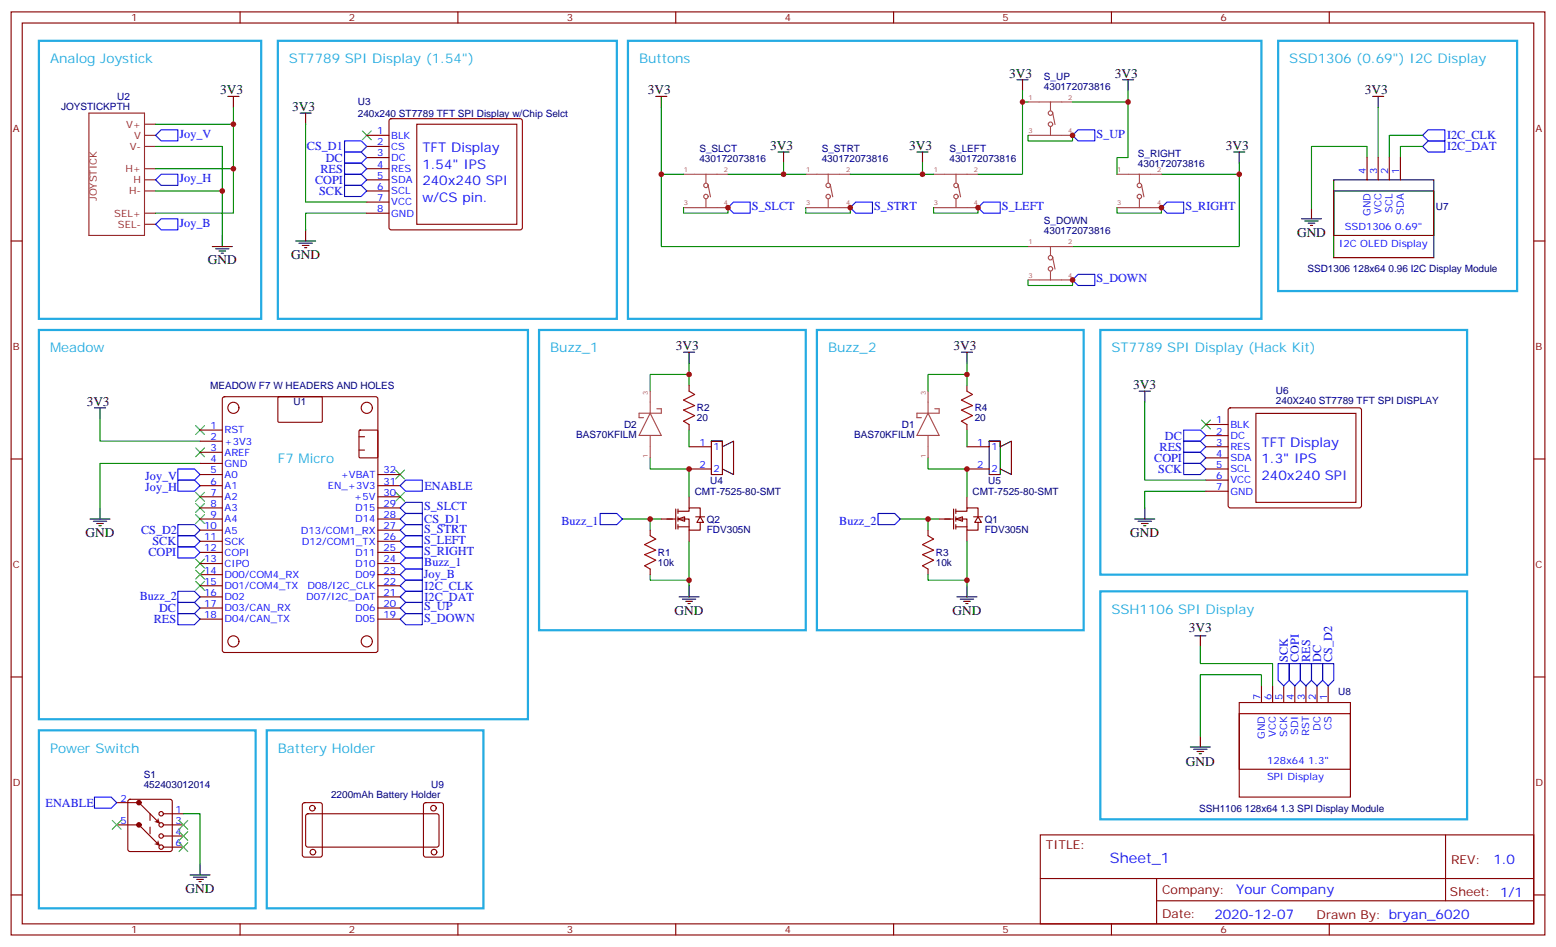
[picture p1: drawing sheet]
<svg xmlns="http://www.w3.org/2000/svg" width="494mm" height="300mm" viewBox="0 0 494 300" stroke-linecap="round" stroke-linejoin="round" font-family="sans-serif">
<g fill="none" stroke="#870000" stroke-width=".35">
<path d="M3.5 3.8h486.9v292.8h-486.9zM7.1 7.3h479.7v285.8h-479.7zM76.2 3.8v3.5M145.3 3.8v3.5M214.5 3.8v3.5M283.6 3.8v3.5M352.8 3.8v3.5M421.9 3.8v3.5M3.5 76.4h3.6M486.8 76.4h3.6M3.5 145.6h3.6M218.7 141.7h7.1"/>
<path d="M218.7 148.8h7.1M486.8 145.6h3.6M3.5 214.7h3.6M486.8 214.7h3.6M330.2 264.8h156.6v28.3h-156.6zM330.2 278.7h156.5M367.1 278.7v14.1M458.8 264.9v20.8M3.5 283.9h3.6M76.2 293.1v3.5M145.3 293.1v3.5M214.5 293.1v3.5"/>
<path d="M283.6 293.1v3.5M352.8 293.1v3.5M367.1 285.7h119.6M421.9 293.1v3.5M486.8 283.9h3.6"/>
</g>
<path d="M28.2 35.9h17.7v38.8h-17.7zM45.9 39.4h3.5M45.9 42.9h3.5M45.9 46.5h3.5M45.9 53.5h3.5M45.9 57h3.5M45.9 60.6h3.5M45.9 67.6h3.5M45.9 71.2h3.5" fill="none" stroke="#8c2424" stroke-width=".35"/>
<g fill="none" stroke="#000" stroke-width=".35">
<path d="M72.3 30.6h3.5M74.1 30.6v3.5M208.1 30.6h3.6M209.9 30.6v3.5M67.4 78.2h6.3M68.4 78.9h4.3M69.5 79.6h2.1M70.6 74.7v3.5M70.2 80.3h.7M30 129.4h3.5M31.7 129.4v3.5M225.8 139.9v10.6h3.5v-10.6h-3.5h3.5v1.8l3.5-1.8v10.6l-3.5-1.7"/>
<path d="M28.6 164.6h6.3M29.6 165.3h4.3M30.7 166.1h2.1M31.4 166.8h.7M31.7 161.1v3.5"/>
</g>
<g fill="none" stroke="#008700" stroke-width=".35">
<path d="M74.1 34.1v5.3h-24.7M74.1 39.4v14.1h-24.7M49.4 46.5h21.2v28.2M74.1 53.5v14.1h-24.7M368.7 55.3h24.6v22.9h-52.9M49.4 60.6h21.2M218.7 118.8h-12.3v5.3M218.7 115.3v7M31.7 132.9v7h31.8M218.7 136.4v5.3M63.5 147h-31.8v14.1M206.4 145.2v3.6h12.3v8.8"/>
<path d="M197.6 164.6h12.3M206.4 164.6v3.6M218.7 171.7v14.1M206.4 182.3v1.7h12.3"/>
</g>
<g fill="none" stroke="#00f" stroke-width=".35">
<path d="M49.4 57l1.8-1.7h5.2v3.5h-5.2zM51.2 41.2h5.2v3.5h-5.2l-1.8-1.8zM342.2 41.2h5.3v3.5h-5.3l-1.8-1.8zM49.4 71.2l1.8-1.8h5.2v3.5h-5.2zM231.1 65.9l1.7-1.8h5.3v3.5h-5.3zM269.9 65.9l1.7-1.8h5.3v3.5h-5.3zM310.4 65.9l1.8-1.8h5.3v3.5h-5.3zM370.4 64.1h5.3v3.5h-5.3l-1.7-1.7zM340.4 88.8l1.8-1.8h5.3v3.6h-5.3zM56.4 148.8h5.3l1.8 1.7-1.8 1.8h-5.3zM56.4 152.3h5.3l1.8 1.8-1.8 1.7h-5.3zM127 161.1l1.8-1.8h5.3v3.6h-5.3z"/>
<path d="M127 168.2l1.8-1.8h5.3v3.5h-5.3zM127 171.7l1.8-1.8h5.3v3.6h-5.3zM127 175.2l1.8-1.7h5.3v3.5h-5.3zM127 182.3l1.8-1.8h5.3v3.5h-5.3zM127 192.9l1.8-1.8h5.3v3.5h-5.3zM128.8 194.6h5.3v3.6h-5.3l-1.8-1.8z"/>
</g>
<g fill="none" stroke="#3c3" stroke-width=".35">
<path d="M62.1 135l2.8 2.8M64.9 135l-2.8 2.8M62.1 142.1l2.8 2.8M62.1 156.2l2.8 2.8M62.1 159.7l2.8 2.8M64.9 142.1l-2.8 2.8M64.9 156.2l-2.8 2.8M64.9 159.7l-2.8 2.8M125.6 149.1l2.8 2.8M125.6 156.2l2.8 2.8M128.4 149.1l-2.8 2.8M128.4 156.2l-2.8 2.8"/>
<path d="M62.1 163.2l2.8 2.9M62.1 177.3l2.8 2.9M64.9 163.2l-2.8 2.9M64.9 177.3l-2.8 2.9M62.1 184.4l2.8 2.8M64.9 184.4l-2.8 2.8"/>
</g>
<g fill="#fff" stroke="#870000" stroke-width=".35">
<path d="M215.2 164.6l2.1-.7v1.4z"/>
<path d="M222.2 163.9l1.1 1.8h-2.1z"/>
</g>
<g fill="none" stroke="#870000" stroke-width=".35">
<path d="M123.7 37.8l.5-.2h40.9l.5 .2 .2 .5v33.9l-.2 .5-.5 .2h-40.9l-.5-.2-.2-.5v-33.9zM132.3 39.4h31.7v31.8h-31.7zM116.4 42.9h7.1M116.4 46.5h7.1M116.4 50h7.1M116.4 53.5h7.1M116.4 57h7.1M116.4 60.6h7.1M116.4 64.1h7.1M116.4 67.6h7.1M218.7 122.3v1.8M218.7 134.7v1.7"/>
<path d="M306.9 122.3v1.8M306.9 134.7v1.7M218.7 157.6v3.5M206.4 168.2v1.7M209.9 164.6h4.6M214.5 161.5v6.3M215.2 162.2h3.5v-1.1h3.5v2.8M215.2 164.6h3.5v3.6h3.5v-2.5M215.2 167.1h3.5M215.2 161.5v1.4M215.2 163.9v1.4M215.2 166.4v1.4"/>
<path d="M218.7 168.2v3.5M220.8 163.9h2.9M294.6 168.2v1.7M206.4 180.5v1.8M294.6 180.5v1.8"/>
</g>
<path d="M218.7 124.1l1.8 1-3.5 1.8 3.5 1.8-3.5 1.4 3.5 1.7-3.5 1.8 1.7 1.1M306.9 124.1l1.8 1-3.5 1.8 3.5 1.8-3.5 1.4 3.5 1.7-3.5 1.8 1.7 1.1M206.4 169.9l1.7 1.1-3.5 1.8 3.5 1.7-3.5 1.4 3.5 1.8-3.5 1.8 1.8 1M294.6 169.9l1.7 1.1-3.5 1.8 3.5 1.7-3.5 1.4 3.5 1.8-3.5 1.8 1.8 1" fill="none" stroke="#a10000" stroke-width=".35"/>
<g fill="none" stroke="#000" stroke-width=".35">
<path d="M95.2 35.9h3.6M97 35.9v3.5M322.8 25.3h3.5M324.6 25.3v3.5M356.3 25.3h3.5M358.1 25.3v3.5M246.9 48.2h3.6M248.7 48.2v3.6M291 48.2h3.6M292.8 48.2v3.6M391.6 48.2h3.5M393.3 48.2v3.6"/>
<path d="M93.8 76.4h6.4M94.9 77.2h4.2M96 77.9h2.1M96.7 78.6h.7M97 72.9v3.5M217 111.7h3.5M218.7 111.7v3.6M305.2 111.7h3.5M306.9 111.7v3.6M215.5 189.3h6.4M216.6 190h4.2M217.7 190.7h2.1"/>
<path d="M218.4 191.5h.7M218.7 185.8v3.5M303.7 189.3h6.4M304.8 190h4.2M305.9 190.7h2.1M306.6 191.5h.7M306.9 185.8v3.5"/>
</g>
<g fill="none" stroke="#a64a4a" stroke-width=".35">
<path d="M326.3 32.3h3.5M329.9 32.3h10.5M333.4 32.3v2.7M334.1 35.6l.8 3.9M217 55.3h3.4M220.5 55.3h10.6M224.1 55.3v2.6M224.7 58.5l.8 3.9M255.8 55.3h3.4M259.3 55.3h10.6M262.9 55.3v2.6M263.5 58.5l.8 3.9"/>
<path d="M296.3 55.3h3.5M299.9 55.3h10.5M303.4 55.3v2.6M304.1 58.5l.8 3.9M326.3 42.9h3.5M329.9 42.9h10.5M333.4 40.3v2.6M354.5 55.3h3.5M358.1 55.3h10.6M361.7 55.3v2.6M362.3 58.5l.8 3.9M217 65.9h3.4"/>
<path d="M220.5 65.9h10.6M224.1 63.2v2.7M255.8 65.9h3.4M259.3 65.9h10.6M262.9 63.2v2.7M296.3 65.9h3.5M299.9 65.9h10.5M303.4 63.2v2.7M326.3 78.2h3.5M329.9 78.2h10.5M333.4 78.2v2.7M354.5 65.9h3.5"/>
<path d="M358.1 65.9h10.6M361.7 63.2v2.7M326.3 88.8h3.5M329.9 88.8h10.5M333.4 86.1v2.7M334.1 81.5l.8 3.9M206.4 131.1l3.5 7h-7.1zM206.4 124.1v7M206.4 138.1v3.6M208.5 129.7h1.4v1.4h-7.1v1.4h1.5M294.6 131.1l3.5 7h-7.1zM294.6 124.1v7"/>
<path d="M294.6 138.1v3.6M296.7 129.7h1.4v1.4h-7.1v1.4h1.5M206.4 141.8v3.4M294.6 141.8v3.4"/>
<circle cx="333.4" cy="35.9" r=".71"/>
<circle cx="333.4" cy="39.4" r=".71"/>
<circle cx="224.1" cy="58.8" r=".71"/>
<circle cx="262.9" cy="58.8" r=".71"/>
<circle cx="303.4" cy="58.8" r=".71"/>
<circle cx="361.7" cy="58.8" r=".71"/>
<circle cx="224.1" cy="62.3" r=".71"/>
<circle cx="262.9" cy="62.3" r=".71"/>
<circle cx="303.4" cy="62.3" r=".71"/>
<circle cx="361.7" cy="62.3" r=".71"/>
<circle cx="333.4" cy="81.7" r=".71"/>
<circle cx="333.4" cy="85.3" r=".71"/>
</g>
<g fill="none" stroke="#00f" stroke-width=".35">
<path d="M109.4 58.8h5.3l1.7 1.8-1.7 1.7h-5.3zM109.4 55.3h5.3l1.7 1.7-1.7 1.8h-5.3zM109.4 44.7h5.3l1.7 1.8-1.7 1.7h-5.3zM109.4 48.2h5.3l1.7 1.8-1.7 1.8h-5.3zM109.4 51.8h5.3l1.7 1.7-1.7 1.8h-5.3zM56.4 169.9h5.3l1.8 1.8-1.8 1.8h-5.3zM56.4 173.5h5.3l1.8 1.7-1.8 1.8h-5.3zM127 178.8l1.8-1.8h5.3v3.5h-5.3zM127 164.6l1.8-1.7h5.3v3.5h-5.3zM190.5 162.9h5.3l1.8 1.7-1.8 1.8h-5.3zM278.7 162.9h5.3l1.8 1.7-1.8 1.8h-5.3zM56.4 191.1h5.3l1.8 1.8-1.8 1.7h-5.3z"/>
<path d="M56.4 194.6h5.3l1.8 1.8-1.8 1.8h-5.3z"/>
</g>
<path d="M12.3 12.9h70.6v88.2h-70.6zM88.2 12.9h107.6v88.2h-107.6zM199.3 12.9h201.1v88.2h-201.1zM12.3 104.7h155.3v123.4h-155.3zM171.1 104.7h84.7v95.2h-84.7zM259.3 104.7h84.7v95.2h-84.7z" fill="none" stroke="#24abe3" stroke-width=".71"/>
<g fill="none" stroke="#008700" stroke-width=".35">
<path d="M97 39.4v24.7h19.4M209.9 34.1v21.2h7.1M324.6 28.8v3.5M326.3 32.3h-1.7v23h-14.2M340.4 32.3h17.7v17.7h-3.6v5.3M358.1 28.8v3.5M209.9 55.3v22.9h116.4M231.1 55.3h24.7M248.7 51.8v3.5M269.9 55.3h26.4M292.8 51.8v3.5M326.3 42.9v1.8h14.1v-1.8"/>
<path d="M393.3 51.8v3.5M116.4 67.6h-19.4v5.3M217 65.9v1.7h14.1v-1.7M255.8 65.9v1.7h14.1v-1.7M296.3 65.9v1.7h14.1v-1.7M354.5 65.9v1.7h14.2v-1.7M326.3 88.8v1.8h14.1v-1.8"/>
</g>
<path d="M115 41.5l2.8 2.8M117.8 41.5l-2.8 2.8" fill="none" stroke="#3c3" stroke-width=".35"/>
<g fill="#fff" stroke="#870000" stroke-width=".35">
<path d="M303.4 164.6l2.1-.7v1.4z"/>
<path d="M310.4 163.9l1.1 1.8h-2.1z"/>
</g>
<g fill="none" stroke="#870000" stroke-width=".35">
<path d="M433.9 50v7M437.4 50v7M441 50v7M444.5 50v7M63.5 136.4h7.1M63.5 139.9h7.1M70.8 126l.5-.2h47.9l.7 .5v80l-.4 .6-48.2 .1-.7-.5v-80zM88.3 126l.2-.2 13.6 .1 .2 .3-.1 7.6-.2 .1h-13.6l-.2-.3zM113.9 138.5h1.8M114 136.6l.3-.2h5.3l.3 .2v8.3l-.1 .3h-5.5l-.3-.2zM382.8 134.7h7M382.8 138.2h7"/>
<path d="M390.1 129.6l.4-.2h40.9l.5 .2 .3 .5-.1 30.6-.7 .4-41.1-.1-.5-.6v-30.3zM398.6 131.1h31.8v28.2h-31.8zM63.5 157.6h7.1M63.5 154.1h7.1M63.5 150.5h7.1M63.5 147h7.1M63.5 143.5h7.1M113.9 142.8h1.8M119.9 157.6h7.1M119.9 154.1h7.1M119.9 150.5h7.1M306.9 157.6v3.5"/>
<path d="M306.9 141.7h7.1M306.9 148.8h7.1M382.8 141.7h7M382.8 148.8h7M382.8 145.2h7M382.8 152.3h7M382.8 155.8h7M63.5 164.6h7.1M63.5 178.8h7.1M63.5 175.2h7.1M63.5 171.7h7.1M63.5 168.2h7.1"/>
<path d="M63.5 161.1h7.1M119.9 164.6h7.1M119.9 178.8h7.1M119.9 175.2h7.1M119.9 171.7h7.1M119.9 168.2h7.1M119.9 161.1h7.1M298.1 164.6h4.6M302.7 161.5v6.3M303.4 162.2h3.5v-1.1h3.5v2.8M303.4 164.6h3.5v3.6h3.5v-2.5M303.4 167.1h3.5"/>
<path d="M303.4 161.5v1.4M303.4 163.9v1.4M303.4 166.4v1.4M306.9 168.2v3.5M309 163.9h2.9M63.5 196.4h7.1M63.5 192.9h7.1M63.5 189.3h7.1M63.5 185.8h7.1M63.5 182.3h7.1M119.9 196.4h7.1M119.9 192.9h7.1"/>
<path d="M119.9 189.3h7.1M119.9 185.8h7.1M119.9 182.3h7.1M400.4 217.6v5.2M403.9 217.6v5.2M407.5 217.6v5.2M411 217.6v5.2M414.5 217.6v5.2M418 217.6v5.2M421.6 217.6v5.2M393.3 222.8h35.3v30h-35.3zM393.3 226.4h35.3v17.6h-35.3z"/>
<path d="M37 254.6h7.1l6.3 6.3M51.9 258.1h6.3M37 261.7h7.1l6.3 6.3M51.9 261.7h6.3M51.9 265.2h6.3M51.9 268.7h6.3"/>
<circle cx="74.1" cy="129.4" r="1.76"/>
<circle cx="116.4" cy="129.4" r="1.76"/>
<circle cx="74.1" cy="203.4" r="1.76"/>
<circle cx="116.4" cy="203.4" r="1.76"/>
</g>
<g fill="none" stroke="#008700" stroke-width=".35">
<path d="M437.4 34.1v15.9M433.9 50v-3.5h-17.6v19.4M451.6 46.5h-7.1v3.5M451.6 42.9h-10.6v7.1M306.9 118.8h-12.3v5.3M306.9 115.3v7M306.9 136.4v5.3M363.4 127.6v24.7h19.4M294.6 145.2v3.6h12.3v8.8M382.8 155.8h-19.4v5.3M285.8 164.6h12.3M294.6 164.6v3.6"/>
<path d="M306.9 171.7v14.1M294.6 182.3v1.7h12.3M381 205.2v5.3h22.9v7.1M400.4 217.6v-3.6h-19.4v19.4"/>
</g>
<g fill="none" stroke="#000" stroke-width=".35">
<path d="M435.7 30.6h3.5M437.4 30.6v3.5M423.3 57h31.8v24.7h-31.8zM413.1 69.4h6.4M414.2 70.1h4.2M415.2 70.8h2.1M415.9 71.5h.7M416.3 65.9v3.5M423.3 60.6h31.8v14.1h-31.8zM314 139.9v10.6h3.5v-10.6h-3.5h3.5v1.8l3.5-1.8v10.6l-3.5-1.7M361.6 124.1h3.5M363.4 124.1v3.5"/>
<path d="M360.2 164.6h6.3M361.2 165.3h4.3M362.3 166.1h2.1M363 166.8h.7M363.4 161.1v3.5M379.2 201.7h3.6M381 201.7v3.5M377.8 237h6.4M378.9 237.7h4.2M379.9 238.4h2.2M380.6 239.1h.8M381 233.4v3.6"/>
</g>
<g fill="none" stroke="#00f" stroke-width=".35">
<path d="M453.3 41.2h5.3v3.5h-5.3l-1.7-1.8zM453.3 44.7h5.3v3.5h-5.3l-1.7-1.7zM375.7 136.4h5.3l1.8 1.8-1.8 1.7h-5.3zM375.7 139.9h5.3l1.8 1.8-1.8 1.8h-5.3zM375.7 143.5h5.3l1.8 1.7-1.8 1.8h-5.3zM375.7 147h5.3l1.8 1.8-1.8 1.7h-5.3zM56.4 166.4h5.3l1.8 1.8-1.8 1.7h-5.3zM56.4 187.6h5.3l1.8 1.7-1.8 1.8h-5.3zM127 185.8l1.8-1.8h5.3v3.6h-5.3zM127 189.3l1.8-1.7h5.3v3.5h-5.3zM405.7 210.5h3.5v5.3l-1.7 1.8-1.8-1.8zM409.2 210.5h3.5v5.3l-1.7 1.8-1.8-1.8z"/>
<path d="M412.7 210.5h3.6v5.3l-1.8 1.8-1.8-1.8zM416.3 210.5h3.5v5.3l-1.8 1.8-1.7-1.8zM419.8 210.5h3.5v5.3l-1.7 1.8-1.8-1.8z"/>
</g>
<path d="M405.7 12.9h75.8v79.4h-75.8zM349.2 104.7h116.5v77.6h-116.5zM349.2 187.6h116.5v72.3h-116.5z" fill="none" stroke="#24abe3" stroke-width=".71"/>
<path d="M381.4 133.2l2.8 2.9M384.2 133.2l-2.8 2.9M62.1 180.9l2.8 2.8M64.9 180.9l-2.8 2.8" fill="none" stroke="#3c3" stroke-width=".35"/>
<g fill="#870000">
<path d="M50.2 259.4l.6 1.9-1.9-.6 1-.3z"/>
<path d="M50.2 266.5l.6 1.9-1.9-.7 1-.3z"/>
</g>
<g fill="none" stroke="#870000" stroke-width=".35">
<path d="M40.8 253.7l.5-.2h12.7l.5 .2 .2 .5v15.2l-.3 .5-.4 .2h-12.7l-.5-.2-.2-.5v-15.2zM96.2 254.8l.5-.2h4.9l.7 .4v16.2l-.5 .6-5.1 .1-.7-.5v-16.1zM97.2 258.3l.5-.2 41.2 .1 .4 .6v9.2l-.2 .5-.5 .2h-40.9l-.5-.2-.2-.5v-9.2zM134.6 254.8l.5-.2h5l.6 .4 .1 16.2-.5 .6-5.2 .1-.6-.5-.1-16.1z"/>
<circle cx="51.2" cy="258.1" r=".71"/>
<circle cx="99.1" cy="256.4" r=".88"/>
<circle cx="137.6" cy="256.4" r=".88"/>
<circle cx="51.2" cy="261.7" r=".71"/>
<circle cx="51.2" cy="265.2" r=".71"/>
<circle cx="51.2" cy="268.7" r=".71"/>
<circle cx="99.3" cy="270.3" r=".88"/>
<circle cx="137.8" cy="270.3" r=".88"/>
</g>
<g fill="#870000" stroke="#870000" stroke-width=".35">
<circle cx="44.1" cy="261.7" r=".71"/>
<circle cx="44.1" cy="254.6" r=".71"/>
</g>
<path d="M47.6 258.1v7.1" fill="none" stroke="#870000" stroke-width=".35" stroke-dasharray="2.1 2.1"/>
<path d="M127 154.1l1.8-1.8h5.3v3.5h-5.3zM30 252.8h5.3l1.7 1.8-1.7 1.8h-5.3z" fill="none" stroke="#00f" stroke-width=".35"/>
<path d="M60.3 277.5h6.4M61.4 278.2h4.2M62.4 278.9h2.2M63.1 279.6h.8M63.5 274v3.5" fill="none" stroke="#000" stroke-width=".35"/>
<path d="M58.2 258.1h5.3v15.9" fill="none" stroke="#008700" stroke-width=".35"/>
<path d="M35.6 260.2l2.9 2.9M38.5 260.2l-2.9 2.9M56.8 260.2l2.8 2.9M56.8 263.8l2.8 2.8M56.8 267.3l2.8 2.8M59.6 260.2l-2.8 2.9M59.6 263.8l-2.8 2.8M59.6 267.3l-2.8 2.8" fill="none" stroke="#3c3" stroke-width=".35"/>
<path d="M12.3 231.7h68.8v56.4h-68.8zM84.7 231.7h68.8v56.4h-68.8z" fill="none" stroke="#24abe3" stroke-width=".71"/>
<g fill="#c00">
<circle cx="74.1" cy="39.4" r=".88"/>
<circle cx="74.1" cy="53.5" r=".88"/>
<circle cx="70.6" cy="60.6" r=".88"/>
<circle cx="218.7" cy="118.8" r=".88"/>
<circle cx="218.7" cy="148.8" r=".88"/>
<circle cx="206.4" cy="164.6" r=".88"/>
<circle cx="218.7" cy="184" r=".88"/>
<circle cx="340.4" cy="88.8" r=".88"/>
<circle cx="340.4" cy="42.9" r=".88"/>
<circle cx="310.4" cy="65.9" r=".88"/>
<circle cx="269.9" cy="65.9" r=".88"/>
<circle cx="231.1" cy="65.9" r=".88"/>
<circle cx="209.9" cy="55.3" r=".88"/>
<circle cx="292.8" cy="55.3" r=".88"/>
<circle cx="248.7" cy="55.3" r=".88"/>
<circle cx="358.1" cy="32.3" r=".88"/>
<circle cx="368.7" cy="65.9" r=".88"/>
<circle cx="393.3" cy="55.3" r=".88"/>
<circle cx="324.6" cy="32.3" r=".88"/>
<circle cx="306.9" cy="184" r=".88"/>
<circle cx="294.6" cy="164.6" r=".88"/>
<circle cx="306.9" cy="148.8" r=".88"/>
<circle cx="306.9" cy="118.8" r=".88"/>
</g>
<text font-size="4.6" fill="#00f" x="352.3" y="273.9">Sheet_1</text>
<g font-size="4.2" fill="#23abe3">
<text x="15.9" y="20">Analog Joystick</text>
<text x="91.7" y="20">ST7789 SPI Display (1.54&quot;)</text>
<text x="202.8" y="20">Buttons</text>
<text x="409.2" y="20">SSD1306 (0.69&quot;) I2C Display</text>
<text x="15.9" y="111.7">Meadow</text>
<text x="174.6" y="111.7">Buzz_1</text>
<text x="262.8" y="111.7">Buzz_2</text>
<text x="352.8" y="111.7">ST7789 SPI Display (Hack Kit)</text>
<text x="88.2" y="147">F7 Micro</text>
<text x="352.8" y="194.6">SSH1106 SPI Display</text>
<text x="15.9" y="238.7">Power Switch</text>
<text x="88.2" y="238.7">Battery Holder</text>
</g>
<g font-size="4.2">
<text x="69.8" y="29.9">3V3</text>
<text x="205.7" y="29.9">3V3</text>
<text x="320.3" y="24.6">3V3</text>
<text x="353.8" y="24.6">3V3</text>
<text x="433.2" y="29.9">3V3</text>
<text x="92.8" y="35.2">3V3</text>
<text x="244.5" y="47.5">3V3</text>
<text x="288.6" y="47.5">3V3</text>
<text x="389.1" y="47.5">3V3</text>
<text x="411.7" y="75">GND</text>
<text x="66" y="83.9">GND</text>
<text x="92.4" y="82.1">GND</text>
<text x="214.5" y="111">3V3</text>
<text x="302.7" y="111">3V3</text>
<text x="359.7" y="123.4">3V3</text>
<text x="27.5" y="128.7">3V3</text>
<text x="27.2" y="170.3">GND</text>
<text x="358.8" y="170.3">GND</text>
<text x="214.1" y="195">GND</text>
<text x="302.3" y="195">GND</text>
<text x="377.4" y="200.6">3V3</text>
<text x="376.4" y="243">GND</text>
<text x="58.9" y="283.2">GND</text>
</g>
<g font-size="4.2" fill="#00f">
<text x="134.1" y="53.5">1.54&quot; IPS</text>
<text x="134.1" y="48.2">TFT Display</text>
<text x="134.1" y="58.8">240x240 SPI</text>
<text x="134.1" y="64.1">w/CS pin.</text>
<text x="400.4" y="141.7">TFT Display</text>
<text x="400.4" y="147">1.3&quot; IPS</text>
<text x="400.4" y="152.3">240x240 SPI</text>
<text x="474" y="274.1">1.0</text>
<text x="392.4" y="283.7">Your Company</text>
<text x="385.5" y="291.5">2020-12-07</text>
</g>
<g font-size="3.9" fill="#00f">
<text x="57" y="43.7">Joy_V</text>
<text x="97.4" y="47.7">CS_D1</text>
<text x="348" y="43.7">S_UP</text>
<text x="459.3" y="44.2">I2C_CLK</text>
<text x="459.3" y="47.7">I2C_DAT</text>
<text x="103.4" y="51.3">DC</text>
<text x="57" y="57.8">Joy_H</text>
<text x="100" y="58.3">COPI</text>
<text x="101.7" y="54.8">RES</text>
<text x="101.3" y="61.8">SCK</text>
<text x="57" y="71.9">Joy_B</text>
<text x="238.7" y="66.6">S_SLCT</text>
<text x="277.5" y="66.6">S_STRT</text>
<text x="318" y="66.6">S_LEFT</text>
<text x="376.2" y="66.6">S_RIGHT</text>
<text x="348" y="89.6">S_DOWN</text>
<text x="368.1" y="143">RES</text>
<text x="369.8" y="139.4">DC</text>
<text x="366.4" y="146.5">COPI</text>
<text x="46.1" y="152.3">Joy_V</text>
<text x="46.1" y="155.8">Joy_H</text>
<text x="134.7" y="155.3">ENABLE</text>
<text x="367.6" y="150">SCK</text>
<text x="134.6" y="161.9">S_SLCT</text>
<text x="134.6" y="165.9">CS_D1</text>
<text x="178.2" y="166.4">Buzz_1</text>
<text x="266.4" y="166.4">Buzz_2</text>
<text x="44.8" y="169.5">CS_D2</text>
<text x="48.4" y="173">SCK</text>
<text x="134.6" y="168.9">S_STRT</text>
<text x="134.6" y="172.5">S_LEFT</text>
<text x="47.1" y="176.5">COPI</text>
<text x="134.6" y="176">S_RIGHT</text>
<text x="134.7" y="179.7">Buzz_1</text>
<text x="134.5" y="183.2">Joy_B</text>
<text x="44.4" y="190.2">Buzz_2</text>
<text x="134.7" y="187.1">I2C_CLK</text>
<text x="134.7" y="190.6">I2C_DAT</text>
<text x="48.8" y="197.7">RES</text>
<text x="50.5" y="194.1">DC</text>
<text x="134.6" y="193.6">S_UP</text>
<text x="134.6" y="197.2">S_DOWN</text>
<text x="408.8" y="209.9" transform="rotate(-90 408.8 209.9)">SCK</text>
<text x="412.3" y="209.9" transform="rotate(-90 412.3 209.9)">COPI</text>
<text x="415.8" y="209.9" transform="rotate(-90 415.8 209.9)">RES</text>
<text x="419.4" y="209.9" transform="rotate(-90 419.4 209.9)">DC</text>
<text x="422.8" y="209.9" transform="rotate(-90 422.8 209.9)">CS_D2</text>
<text x="14.5" y="255.9">ENABLE</text>
</g>
<g font-size="3.9" fill="#800">
<text x="332" y="269.4">TITLE:</text>
<text x="460.6" y="274.1">REV:</text>
<text x="368.9" y="283.6">Company:</text>
<text x="460.2" y="284.2">Sheet: 1/1</text>
<text x="368.9" y="291.3">Date:</text>
<text x="417.9" y="291.4">Drawn By: bryan_6020</text>
</g>
<g font-size="3.2" fill="#800">
<text x="41.6" y="6.8">1</text>
<text x="110.8" y="6.8">2</text>
<text x="179.9" y="6.8">3</text>
<text x="249.1" y="6.8">4</text>
<text x="318.2" y="6.8">5</text>
<text x="387.3" y="6.8">6</text>
<text x="4.1" y="41.9">A</text>
<text x="487.4" y="41.9">A</text>
<text x="4.1" y="111">B</text>
<text x="487.4" y="111">B</text>
<text x="4.1" y="180.2">C</text>
<text x="487.4" y="180.2">C</text>
<text x="4.1" y="249.3">D</text>
<text x="487.4" y="249.3">D</text>
<text x="41.6" y="296.1">1</text>
<text x="110.8" y="296.1">2</text>
<text x="179.9" y="296.1">3</text>
<text x="249.1" y="296.1">4</text>
<text x="318.2" y="296.1">5</text>
<text x="387.3" y="296.1">6</text>
</g>
<g font-size="3.2" fill="#000080">
<text x="331.4" y="28.5">430172073816</text>
<text x="331.4" y="25.3">S_UP</text>
<text x="19.4" y="34.8">JOYSTICKPTH</text>
<text x="37.2" y="31.6">U2</text>
<text x="113.6" y="33.5">U3</text>
<text x="113.6" y="37">240x240 ST7789 TFT SPI Display w/Chip Selct</text>
<text x="222" y="51.4">430172073816</text>
<text x="222" y="48.2">S_SLCT</text>
<text x="260.8" y="51.4">430172073816</text>
<text x="260.8" y="48.2">S_STRT</text>
<text x="301.4" y="51.4">430172073816</text>
<text x="301.4" y="48.2">S_LEFT</text>
<text x="361.2" y="52.9">430172073816</text>
<text x="361.2" y="49.7">S_RIGHT</text>
<text x="331.4" y="71.2">S_DOWN</text>
<text x="455.8" y="66.7">U7</text>
<text x="331.4" y="74.3">430172073816</text>
<text x="415" y="86.4">SSD1306 128x64 0.96 I2C Display Module</text>
<text x="66.7" y="123.4">MEADOW F7 W HEADERS AND HOLES</text>
<text x="405" y="125.1">U6</text>
<text x="93.1" y="128.4">U1</text>
<text x="221.2" y="130.5">R2</text>
<text x="309.4" y="130.5">R4</text>
<text x="405" y="128.3">240X240 ST7789 TFT SPI DISPLAY</text>
<text x="198.1" y="135.8">D2</text>
<text x="221.2" y="133.7">20</text>
<text x="286.3" y="135.8">D1</text>
<text x="309.4" y="133.7">20</text>
<text x="182.9" y="139">BAS70KFILM</text>
<text x="271.1" y="139">BAS70KFILM</text>
<text x="225.4" y="153.4">U4</text>
<text x="313.6" y="153.4">U5</text>
<text x="220.5" y="157">CMT-7525-80-SMT</text>
<text x="308.7" y="157">CMT-7525-80-SMT</text>
<text x="224.4" y="165.8">Q2</text>
<text x="312.6" y="165.8">Q1</text>
<text x="224.4" y="168.9">FDV305N</text>
<text x="312.6" y="168.9">FDV305N</text>
<text x="208.8" y="179.5">10k</text>
<text x="208.8" y="176.4">R1</text>
<text x="297" y="179.5">10k</text>
<text x="297" y="176.4">R3</text>
<text x="424.8" y="220.5">U8</text>
<text x="45.6" y="249.9">452403012014</text>
<text x="45.6" y="246.7">S1</text>
<text x="136.9" y="250.1">U9</text>
<text x="105.1" y="253.3">2200mAh Battery Holder</text>
<text x="380.6" y="257.5">SSH1106 128x64 1.3 SPI Display Module</text>
</g>
<g font-size="3.2" fill="#8d2323">
<text x="40" y="40.5">V+</text>
<text x="41.2" y="47.5">V-</text>
<text x="42.6" y="44">V</text>
<text x="39.8" y="54.6">H+</text>
<text x="42.4" y="58.1">H</text>
<text x="30.7" y="63.7" transform="rotate(-90 30.7 63.7)">JOYSTICK</text>
<text x="41" y="61.6">H-</text>
<text x="36.3" y="68.7">SEL+</text>
<text x="37.4" y="72.2">SEL-</text>
</g>
<g font-size="3.2" fill="#00f">
<text x="119.7" y="42.6">1</text>
<text x="119.7" y="46.1">2</text>
<text x="124.2" y="44">BLK</text>
<text x="124.2" y="47.5">CS</text>
<text x="119.7" y="49.6">3</text>
<text x="119.7" y="53.2">4</text>
<text x="124.2" y="51">DC</text>
<text x="119.7" y="56.7">5</text>
<text x="124.2" y="54.6">RES</text>
<text x="124.2" y="58.1">SDA</text>
<text x="433.6" y="55.3" transform="rotate(-90 433.6 55.3)">4</text>
<text x="437.1" y="55.3" transform="rotate(-90 437.1 55.3)">3</text>
<text x="440.6" y="55.3" transform="rotate(-90 440.6 55.3)">2</text>
<text x="444.1" y="55.3" transform="rotate(-90 444.1 55.3)">1</text>
<text x="119.7" y="60.2">6</text>
<text x="119.7" y="63.7">7</text>
<text x="124.2" y="61.6">SCL</text>
<text x="124.2" y="65.2">VCC</text>
<text x="119.7" y="67.3">8</text>
<text x="124.2" y="68.7">GND</text>
<text x="435" y="68.6" transform="rotate(-90 435 68.6)">GND</text>
<text x="438.5" y="67.9" transform="rotate(-90 438.5 67.9)">VCC</text>
<text x="442" y="67.4" transform="rotate(-90 442 67.4)">SCL</text>
<text x="445.6" y="68.1" transform="rotate(-90 445.6 68.1)">SDA</text>
<text x="426.9" y="72.9">SSD1306 0.69&quot;</text>
<text x="425.1" y="78.2">I2C OLED Display</text>
<text x="66.8" y="136.1">1</text>
<text x="71.3" y="137.5">RST</text>
<text x="386" y="134.3">1</text>
<text x="386" y="137.8">2</text>
<text x="390.5" y="135.7">BLK</text>
<text x="66.8" y="143.1">3</text>
<text x="66.8" y="139.6">2</text>
<text x="71.3" y="141">+3V3</text>
<text x="222" y="141.4">1</text>
<text x="226.5" y="142.8">1</text>
<text x="310.2" y="141.4">1</text>
<text x="314.7" y="142.8">1</text>
<text x="386" y="141.4">3</text>
<text x="390.5" y="139.2">DC</text>
<text x="390.5" y="142.8">RES</text>
<text x="66.8" y="146.6">4</text>
<text x="71.3" y="148.1">GND</text>
<text x="71.3" y="144.5">AREF</text>
<text x="222" y="148.4">2</text>
<text x="226.5" y="149.8">2</text>
<text x="310.2" y="148.4">2</text>
<text x="314.7" y="149.8">2</text>
<text x="386" y="144.9">4</text>
<text x="386" y="148.4">5</text>
<text x="390.5" y="146.3">SDA</text>
<text x="390.5" y="149.8">SCL</text>
<text x="66.8" y="153.7">6</text>
<text x="66.8" y="150.2">5</text>
<text x="71.3" y="155.1">A1</text>
<text x="71.3" y="151.6">A0</text>
<text x="104" y="155.1">EN_+3V3</text>
<text x="108.2" y="151.6">+VBAT</text>
<text x="121.7" y="153.7">31</text>
<text x="121.7" y="150.2">32</text>
<text x="386" y="151.9">6</text>
<text x="386" y="155.5">7</text>
<text x="390.5" y="153.4">VCC</text>
<text x="66.8" y="160.8">8</text>
<text x="66.8" y="157.2">7</text>
<text x="71.3" y="158.6">A2</text>
<text x="112.5" y="158.6">+5V</text>
<text x="121.7" y="160.8">29</text>
<text x="121.7" y="157.2">30</text>
<text x="390.5" y="156.9">GND</text>
<text x="64.8" y="167.8">10</text>
<text x="66.8" y="164.3">9</text>
<text x="71.3" y="165.7">A4</text>
<text x="71.3" y="162.2">A3</text>
<text x="112.8" y="165.7">D14</text>
<text x="112.8" y="162.2">D15</text>
<text x="121.7" y="167.8">27</text>
<text x="121.7" y="164.3">28</text>
<text x="64.8" y="171.3">11</text>
<text x="71.3" y="172.8">SCK</text>
<text x="71.3" y="169.2">A5</text>
<text x="95.5" y="169.2">D13/COM1_RX</text>
<text x="95.8" y="172.8">D12/COM1_TX</text>
<text x="121.7" y="171.3">26</text>
<text x="64.8" y="178.4">13</text>
<text x="64.8" y="174.9">12</text>
<text x="71.3" y="179.8">CIPO</text>
<text x="71.3" y="176.3">COPI</text>
<text x="112.8" y="179.8">D10</text>
<text x="112.8" y="176.3">D11</text>
<text x="121.7" y="178.4">24</text>
<text x="121.7" y="174.9">25</text>
<text x="64.8" y="185.5">15</text>
<text x="64.8" y="181.9">14</text>
<text x="71.3" y="183.3">D00/COM4_RX</text>
<text x="112.8" y="183.3">D09</text>
<text x="121.7" y="185.5">22</text>
<text x="121.7" y="181.9">23</text>
<text x="64.8" y="189">16</text>
<text x="71.3" y="190.4">D02</text>
<text x="71.3" y="186.9">D01/COM4_TX</text>
<text x="97.2" y="190.4">D07/I2C_DAT</text>
<text x="97.6" y="186.9">D08/I2C_CLK</text>
<text x="121.7" y="189">21</text>
<text x="64.8" y="196">18</text>
<text x="64.8" y="192.5">17</text>
<text x="71.3" y="197.4">D04/CAN_TX</text>
<text x="71.3" y="193.9">D03/CAN_RX</text>
<text x="112.8" y="197.4">D05</text>
<text x="112.8" y="193.9">D06</text>
<text x="121.7" y="196">19</text>
<text x="121.7" y="192.5">20</text>
<text x="400" y="222.1" transform="rotate(-90 400 222.1)">7</text>
<text x="403.6" y="222.1" transform="rotate(-90 403.6 222.1)">6</text>
<text x="407.1" y="222.1" transform="rotate(-90 407.1 222.1)">5</text>
<text x="410.6" y="222.1" transform="rotate(-90 410.6 222.1)">4</text>
<text x="414.2" y="222.1" transform="rotate(-90 414.2 222.1)">3</text>
<text x="417.7" y="222.1" transform="rotate(-90 417.7 222.1)">2</text>
<text x="421.2" y="222.1" transform="rotate(-90 421.2 222.1)">1</text>
<text x="405" y="233.7" transform="rotate(-90 405 233.7)">VCC</text>
<text x="408.5" y="233.7" transform="rotate(-90 408.5 233.7)">SCK</text>
<text x="412" y="233" transform="rotate(-90 412 233)">SDI</text>
<text x="415.6" y="233.4" transform="rotate(-90 415.6 233.4)">RST</text>
<text x="419.1" y="231.7" transform="rotate(-90 419.1 231.7)">DC</text>
<text x="422.6" y="231.5" transform="rotate(-90 422.6 231.5)">CS</text>
<text x="401.5" y="234.4" transform="rotate(-90 401.5 234.4)">GND</text>
<text x="402.2" y="242.3">128x64 1.3&quot;</text>
<text x="402.2" y="247.5">SPI Display</text>
<text x="38.2" y="254.2">2</text>
<text x="55.7" y="257.8">1</text>
<text x="38.2" y="261.3">5</text>
<text x="55.7" y="261.3">3</text>
<text x="55.7" y="264.8">4</text>
<text x="55.7" y="268.4">6</text>
</g>
<g font-size="2.1" fill="#a54b4b">
<text x="326.4" y="31.7">1</text>
<text x="339.1" y="31.7">2</text>
<text x="326.4" y="42.2">3</text>
<text x="339.1" y="42.2">4</text>
<text x="217.1" y="54.6">1</text>
<text x="229.7" y="54.6">2</text>
<text x="255.9" y="54.6">1</text>
<text x="268.5" y="54.6">2</text>
<text x="296.4" y="54.6">1</text>
<text x="309.1" y="54.6">2</text>
<text x="354.6" y="54.6">1</text>
<text x="367.3" y="54.6">2</text>
<text x="217.1" y="65.2">3</text>
<text x="229.7" y="65.2">4</text>
<text x="255.9" y="65.2">3</text>
<text x="268.5" y="65.2">4</text>
<text x="296.4" y="65.2">3</text>
<text x="309.1" y="65.2">4</text>
<text x="354.6" y="65.2">3</text>
<text x="367.3" y="65.2">4</text>
<text x="326.4" y="77.5">1</text>
<text x="339.1" y="77.5">2</text>
<text x="326.4" y="88.1">3</text>
<text x="339.1" y="88.1">4</text>
<text x="205.7" y="125.4" transform="rotate(-90 205.7 125.4)">3</text>
<text x="293.9" y="125.4" transform="rotate(-90 293.9 125.4)">3</text>
<text x="205.7" y="145.1" transform="rotate(-90 205.7 145.1)">1</text>
<text x="293.9" y="145.1" transform="rotate(-90 293.9 145.1)">1</text>
</g>
</svg>
